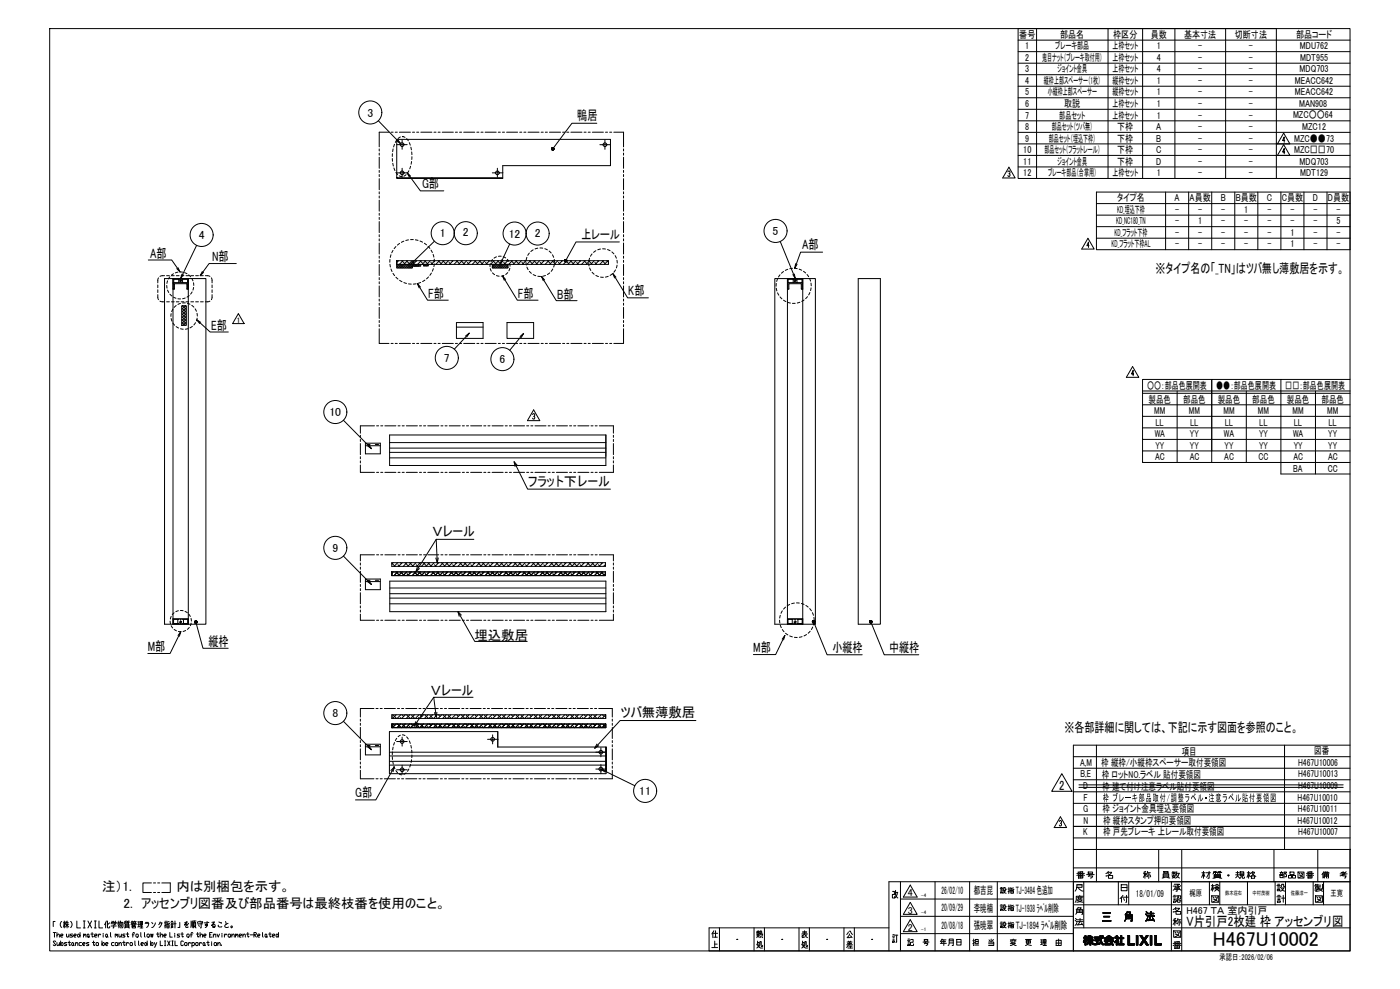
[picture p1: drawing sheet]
<svg xmlns="http://www.w3.org/2000/svg" width="841mm" height="594mm" viewBox="0 0 841 594" stroke-linecap="round" stroke-linejoin="round" font-family="sans-serif">
<!-- layer: TOS_WA -->
<g fill="none" stroke="#000" stroke-width=".6">
<path d="M30 17h781v554h-781zM612 17h155v90h-155zM623 17v90M666 17v90M686 17v90M706 17v90M736 17v90M612 24h199M612 31h199M612 38h199M612 45h199M612 59h199"/>
<path d="M612 52h199M612 66h199M612 73h199M612 80h199M612 86h199M612 93h199M612 100h199M659 115h152v35h-152zM700 115v35M714 115v35M728 115v35M742 115v35"/>
<path d="M756 115v35M767 107h44M769 115v35M783 115v35M797 115v35M659 122h152M659 129h152M659 136h152M659 143h152M686 235h125M686 236h125M707 235v43"/>
<path d="M749 235v43M769 228h-41v43M769 228h42M769 228v57h42M790 235v50M686 243h125M686 250h125M686 257h125M686 264h125M686 271h125M728 278v-50h-42v50h125M645 455h166"/>
<path d="M659 448v82M772 448v62M811 448h-166v123v-41h166h-277v41M645 461h166M645 468h166M645 476h166M645 483h166M645 489h166M645 496h166M645 510h166M645 503h166M696 510v20"/>
<path d="M710 510v61M765 510v20M792 510v20M811 510h.1M811 510v61h-385v-14h108M536 535h1v2h-1v2h1v-1M538 536v2l1 1M538 536h1M538 535l-1 2M539 536v2l-2 1M541 530v41M547 532l4 7h-8z"/>
<path d="M562 530v41M582 530v41M599 530v41M645 521h166M651 530v27M672 530v14M674 531h3v4h-3zM674 533h3M678 530v14M704 530v41M727 530v14M733 530v14"/>
<path d="M749 530v14M766 530v14M772 530v14M789 530v14M795 530v14M33 554h-1v3M37 554a2.2 2.2 0 0 0 0 3M38 554h1M39 553v4M39 556v-2l-1 3M39 557l1-2 1 2M39 555h2"/>
<path d="M40 554h1M40 554l-1 1M40 553v4M42 554a2.2 2.2 0 0 1 0 3M46 553v4h2M50 557h1M50 553h1M51 553v4M53 553l2 4M55 553l-2 4M57 557h1M57 553h1"/>
<path d="M57 553v4M59 553v4h3M63 554v3M64 553l-1 2M65 553v4h1M66 554l-1 1M67 555v-1h3v1M67 556h3M67 555h2l-1 1v1M67 553l1 1M68 553v1M69 553v1"/>
<path d="M71 554h1M71 554v1M71 553v4M72 555l-1 1M72 554h2v3h-1M72 553v2M73 554l-1 3M75 554h1M75 555h2v2h-2zM75 556h2M76 557h-1M76 554v1"/>
<path d="M76 553h-1v2M77 554h1M77 557h1M77 554v1M78 553h-1l-1 2M79 555h3M79 554h1M79 555h2v1h-2zM79 557h2h-2zM79 553v1M79 556v1M80 554h.1"/>
<path d="M80 554v1M81 554h1M81 553l-1 1M81 554h.1M83 555h1M83 554h1M83 554v3M84 556l-1 1M84 557h2M84 556h2M84 554h2v2h-2zM84 555h2"/>
<path d="M85 554v3M87 555h2l-1 2M87 554h2M91 554l1 1M93 554l-1 2-1 1M95 555l1-1h1l-1 3M96 554h.1M99 554h1M99 553v4M100 555l-1 1M100 553v2l2-1M100 555h2v2h-2z"/>
<path d="M100 556h2M102 554h-2M103 554v-1l1 1M103 555h1M103 556v1M103 555v2M104 556v1M104 557h-1M104 555h2M105 553v4M108 554v3h-1M112 554l-1 2 1-1v1"/>
<path d="M113 554h-2M113 555l-1 1v1h1M115 553v4M115 554v2M116 553v4M116 553h2M116 554h1v3h-1zM116 556h1M116 555h1M117 557h-1M117 553l-1 1M117 557h1"/>
<path d="M119 554h3M119 555h3M119 556l1 1M120 553v1M121 554v3h-1M124 554v2h-1l1-1v1l-1 1M126 554h-3M127 554h2l-2 2 2-1v2h-1v-1l1 1M131 556l1 1h1M131 554l2 1M135 554l1 1M137 555h-2v2h1h1"/>
<path d="M429 559l-1 1v3M430 559v4M432 557v14M453 557v14M455 559h1M455 560v1M455 559v1h1M456 560v1v-1M456 560h2v2v-1M457 559l-1 3M459 557v14M480 557v14"/>
<path d="M482 560h3M483 559v2l-1 1M486 557v14M507 557v14M510 560l-1 1M510 559h1l1 2M513 557v14M541 550h104M541 540h104M547 542l4 7h-8zM547 552l4 8h-8zM645 557h166"/>
<path d="M645 544h166M32 560h1M33 560v3M33 566v-1l-1 1 1 2h-1M34 562l1-1 1 2M34 566l1 2 1-1M34 560v3M36 566v2M36 562h2v-1l-2 1 1 1h1M36 565v3M37 566l1 1v1l-2-1zM40 561v2l1-1"/>
<path d="M40 566l-1 1 1 1h-1M41 566h1M41 561v2M42 565v3M43 566l1 1v1h-1zM44 561l-2 1h2l-2 1M44 568h1M44 562h2v-1l-2 1 2 1M45 567l1-1 1 2M45 566v2M47 561l1 1-1 1v-1zM48 560v3"/>
<path d="M49 566l-2 1 1 1h1M50 567h1v-1l-1 1v1h1M50 562l1-1v1M50 561v2M51 562v-1l1 1v1M53 561v1v1l-1-1zM53 566l-1 1h1v1h-1M53 562l1 1M55 561h1M55 560v2l1 1v-1M55 566h2M56 565v3h1"/>
<path d="M57 562h1v-1l-1 1 1 1M58 566l1 1v1h-1zM59 561v2M60 562v-1l-1 1M61 565v3M62 566l1 1-1 1-1-1zM62 561h.1M62 562v1M63 567h2v-1l-2 1 1 1h1M64 561l1 1-1 1-1-1zM65 562v1M66 560l1 3"/>
<path d="M68 566l-1 1v1h1M69 562l1-1v1M69 561v2M70 566l1 1-1 1h-1zM70 562v-1l1 1v1M71 561l1 2 1-1M71 567l2-1v2M71 566v2M73 561v2M74 566h1M74 565v3h1M75 561l-1 1h1l-1 1"/>
<path d="M76 561h1M76 566v2M77 560v2v1v-1M77 567v-1l-1 1M78 566l2 1-1 1h-1zM79 562h2M81 561v-1l-1 1v2M81 565v3M82 561l1 1v1l-1-1zM83 565l1 3M85 560v3M85 567h1v-1l-1 1v1h1"/>
<path d="M87 560v3M87 566l1 1v1h-1zM88 565v3M89 561l1 1-1 1-1-1zM90 561l1 2v-2l1 2v-2M90 565v3M91 566l1 1v1l-2-1zM93 566v2M94 561h2M94 566l-1 3M95 560v2v1l1-1M96 562l1-1 1 2"/>
<path d="M96 565v3h2M96 560v3M98 562h2v-1l-2 1 2 1M99 565h1M99 568h1M99 565v3M101 565l1 3M102 560v3h1M102 565l-1 3M103 565h1M103 568h1M104 565v3"/>
<path d="M105 561h.1M105 562v1M105 565v3h2M108 561l-2 1h2l-2 1M109 561h1M109 560v2l1 1v-1M110 566v-1l-1 1v2h1M111 566l1 1v1h-1zM113 561l1 1-1 1-1-1zM113 566v2M114 562h2M115 567l-1-1-1 1"/>
<path d="M115 567l1-1 1 1-1 1h-1M115 566v3M116 561v-1l-1 1v2M118 566l1 1v1h-1zM118 561h1M119 560v2v1v-1M120 566v2M120 562l1-1 1 2M120 560v3M121 567l-1-1v1M122 566l1 1v1h-1zM122 562h2v-1l-2 1 2 1"/>
<path d="M123 568h.1M124 566h2M125 565v3h1M126 562h1M127 566h.1M127 567v1M127 560h-1v3h1M128 562l1-1 1 2M128 561v2M129 566l1 1v1h-1zM130 561l1 2 1-2M131 567l1-1v2"/>
<path d="M131 566v2M133 568h.1M133 561h.1M133 562v1M135 561v2M136 562v-1l-1 1M137 561l2 1-1 1-1-1zM139 562l1-1 1 2M139 561v2M141 562l1-1v1M141 561v2M142 562l1-1v1v1"/>
<path d="M144 562h1v-1l-1 1 1 1M146 562l1-1v2M146 561v2M148 561h2M149 560v2v1l1-1M150 562h2M153 562h1v-2h-1v3M153 562l1 1M155 562h1v-1l-1 1 1 1M158 560v3M160 561v1v1l-1-1zM160 562l1 1"/>
<path d="M161 561h2M162 560v2l1 1v-1M164 562h1v-1l-1 1 1 1M166 561l1 1v1l-1-1zM167 560v3M428 569h3M428 560v1M429 561h2M429 563h2M429 567h2M429 565v4M443 564h.1"/>
<path d="M455 561h1M455 567l1 2h2M455 566h1l-1 3M455 565v3M455 562v1M455 561v1M456 562v1M456 562h-1M457 560v1M457 562v1M458 562v1M458 568h-1v-2l-1 3"/>
<path d="M470 564h.1M482 562v1M482 561h3M482 567l1 2h2M482 566h1l-1 3M482 565v3M483 561l2 2M484 563h-2M485 562h-1M485 568h-1v-2l-1 3M497 564h.1M509 568h3"/>
<path d="M509 566h3M509 567h3M509 569h3M510 568l-1 1M510 565v1M510 568h2M510 561l-1 2h2M510 566v2M511 568v1M511 562l1 1M511 565v1M524 564h.1"/>
<path d="M536 562h1M536 565h1v1h-1zM536 564h1M536 563h1M536 561h1M537 562h2M539 562v4h-1M541 561h104M651 563v1M651 565v1M651 564v2M652 563v2"/>
<path d="M652 562v1h1v1h-1l1 1v1l-1-1v3v-3l-1 1 1-2h-1v-1h1zM652 562v6M653 563v1M653 564v1M653 563v2M653 566v1M654 562v1l1-1v1h2v1h-2h2v1h-1l1 3-2-2v2v-2l-2 2 1-3h-1v-1h2h-2zM654 562v2M654 564v1M654 566v1M654 564v3M654 562v1"/>
<path d="M654 563v1M654 564v2M655 563v1M655 564v2M655 562v6M656 563v1M656 564v2M656 564v3M656 564v1M656 566v1M657 563v1M657 564v1"/>
<path d="M657 566v1M657 567v1M657 563h4v-1v1h2v1h-2l2 4-2-2v-2h-4zM658 563v1M658 567v1M658 564h3v1h-2v2l2-1v1l-4 1v-1h2v-2h-1zM658 564v1M659 563v1M659 564v1M659 567v1M659 564v3M660 563v1"/>
<path d="M660 564v1M660 567h.1M660 566v1M661 563v1M661 564v1M661 566v1M661 562v3M661 562v4M661 562v5M662 563v1M662 565v2M662 562h1v1h-1z"/>
<path d="M662 562v1M662 566v1M662 566v2M663 562v1M663 563v1M663 567v1M663 563l4-1 2 1v1h-5h-1zM663 565h6v1h-4v1h2v-1h1l1 2-1-1-4 1 1-2h-2zM663 565v1M664 565v1M664 563v1M664 567v1"/>
<path d="M664 566v2M665 565v3M665 564a1.7 1.7 0 0 1 1-1 1.7 1.7 0 0 1 2 1zM665 563v1M665 565v2M665 567v1M665 564h.1M665 565v1M665 562v1M666 562v1M666 564h.1M666 565v1"/>
<path d="M666 567v1M667 562v1M667 564h.1M667 565v1M667 567v1M667 563h.1M667 566h.1M667 567h.1M667 563v1M667 566v1M668 563v1M668 565v1"/>
<path d="M668 566v1M668 566v2M668 567v1M669 563v1M669 565v1M669 567v1M670 566h.1M670 563v1M670 565v1M671 562l1 1-1 2 1 1h-1v2v-2h-1l1-2h-1zM671 562v2M671 565v3"/>
<path d="M671 564v4M671 562v6M671 563v3M672 565v1M672 563v2M672 563v1M672 567v1M673 563v1M673 567v1M673 562h1v1h1v1h-1v3h1v1h-3v-1h1v-3h-1v-1h1zM673 562v6M674 562v6"/>
<path d="M674 563v1M674 567v1M675 563v1M675 567v1M678 562h1v5h2v1h-3zM678 562v6M679 562v6M679 567v1M680 567v1M681 567v1M683 562h1v6h-1zM683 562v6"/>
<path d="M684 562v6M685 562h1l1 2 2-2h1l-2 3 2 3h-1l-2-2-1 2h-1l2-3zM685 562h.1M685 567v1M685 562v1M685 566v2M686 562v1M686 566v2M686 562v2M686 566v1M686 565v2M686 563v1"/>
<path d="M687 563v4M687 563v3M687 564v2M688 563v3M688 563v4M688 565v2M688 563v1M688 562v2M689 566v2M689 562v2M689 562v1M689 567v1"/>
<path d="M690 562h.1M690 567v1M691 562h1v6h-1zM691 562v6M692 562v6M694 562h1v5h3v1h-4zM694 562v6M695 562v6M695 567v1M696 567v1M697 567v1M698 567v1"/>
<circle cx="139" cy="557" r=".5"/>
</g>
<!-- layer: TOS_M1 -->
<g fill="#000">
<path d="M751 477v5v-3v1v-1zM753 477l1 1h-1v4v-4h-1h1zM752 479v1z"/>
<path d="M760 477l1 1h-1v-1l-1 2zM760 481h1l-1 1zM761 477h1l-1 1h1v3h-1v-3v-1zM762 481v1zM759 478l1 1zM761 478v1h1v-1zM761 479v1h1v-1zM761 480v1h1v-1zM759 479h1v2v-2v3z"/>
<path d="M764 477v4h2v-4zM763 477h3v5h-3zM764 479h1v-1h1l-1 2 1 1-1-1-1 1 1-1zM764 478v1z"/>
<path d="M755 477h3h-1v1h1v1h-2v1h2l-1 1h1v1l-1-1-2 1v-1h1h-1l1-1h-1l1-1h-1v-1h1v-1zM756 480l1 1v-1zM756 477l1 1zM755 478l1 1zM756 478l1 1zM757 478v1z"/>
</g>
<!-- layer: TOS_K4 -->
<g fill="none" stroke="#000" stroke-width=".6">
<path d="M234 79h-6v9M235 79h1M237 79h2M240 79h7M248 79h1M250 79h2M253 79h6M261 79h1M263 79h1M266 79h6M274 79h1M276 79h1"/>
<path d="M279 79h6M286 79h2M289 79h1M291 79h7M299 79h2M302 79h1M304 79h7M312 79h1M315 79h1M317 79h7M325 79h1M328 79h1"/>
<path d="M330 79h7M338 79h1M340 79h2M343 79h7M351 79h1M353 79h2M356 79h6M364 79h1M366 79h1M369 79h6v9M228 89v2M228 92v1"/>
<path d="M228 94v7M375 89v2M375 92v1M375 94v7M228 102v2M228 105v1M228 107v7M228 115v1M228 118v1M375 102v2M375 105v1M375 107v7"/>
<path d="M375 115v1M375 118v1M228 120v7M228 128v1M228 131v1M228 133v7M375 120v7M375 128v1M375 131v1M375 133v7M228 141v1M228 143v2"/>
<path d="M228 146v7M228 154v1M228 156v2M228 159v7M375 141v1M375 143v2M375 146v7M375 154v1M375 156v2M375 159v7M228 167v1M228 169v1"/>
<path d="M228 172v6M228 180v1M375 167v1M375 169v1M375 172v6M375 180v1M228 197v9h6M228 182v1M228 185v6M228 193v1M228 195v1M375 197v9h-6"/>
<path d="M375 182v1M375 185v6M375 193v1M375 195v1M235 206h1M237 206h2M240 206h7M248 206h1M250 206h2M253 206h6M261 206h1M263 206h1"/>
<path d="M266 206h6M274 206h1M276 206h1M279 206h6M286 206h2M289 206h1M291 206h7M299 206h2M302 206h1M304 206h7M312 206h1M315 206h1"/>
<path d="M317 206h7M325 206h1M328 206h1M330 206h7M338 206h1M340 206h2M343 206h7M351 206h1M353 206h2M356 206h6M364 206h1M366 206h1"/>
<path d="M225 256h-9v4M226 256h1M229 256h1M231 256h7M239 256h1M242 256h1M244 256h7M252 256h1M254 256h2M257 256h7M265 256h1M267 256h2"/>
<path d="M270 256h6M278 256h1M280 256h1M283 256h6M291 256h1M293 256h1M296 256h6M304 256h1M306 256h1M308 256h7M316 256h2M319 256h1"/>
<path d="M321 256h7M329 256h2M332 256h1M334 256h7M342 256h1M345 256h1M347 256h7M355 256h1M358 256h1M360 256h8v4M216 261v2M216 264v1"/>
<path d="M216 266v7M216 274v2M216 277v1M216 279v5h9M368 261v2M368 264v1M368 266v7M368 274v2M368 277v1M368 279v5h-8M226 284h1M229 284h1"/>
<path d="M231 284h7M239 284h1M242 284h1M244 284h7M252 284h1M254 284h2M257 284h7M265 284h1M267 284h2M270 284h6M278 284h1M280 284h1"/>
<path d="M283 284h6M291 284h1M293 284h1M296 284h6M304 284h1M306 284h1M308 284h7M316 284h2M319 284h1M321 284h7M329 284h2M332 284h1"/>
<path d="M334 284h7M342 284h1M345 284h1M347 284h7M355 284h1M358 284h1M216 338v1M225 333h-9v4M226 333h1M229 333h1M231 333h7M239 333h1"/>
<path d="M242 333h1M244 333h7M252 333h1M254 333h2M257 333h7M265 333h1M267 333h2M270 333h6M278 333h1M280 333h1M283 333h6M291 333h1"/>
<path d="M293 333h1M296 333h6M304 333h1M306 333h1M308 333h7M316 333h2M319 333h1M321 333h7M329 333h2M332 333h1M334 333h7M342 333h1"/>
<path d="M345 333h1M347 333h7M355 333h1M358 333h1M360 333h8v4M368 338v1M216 341v1M216 343v7M216 351v1M216 354v1M216 356v7M368 341v1"/>
<path d="M368 343v7M368 351v1M368 354v1M368 356v7M216 369v4h9M216 364v1M216 366v2M226 373h1M229 373h1M231 373h7M239 373h1M242 373h1"/>
<path d="M244 373h7M252 373h1M254 373h2M257 373h7M265 373h1M267 373h2M270 373h6M278 373h1M280 373h1M283 373h6M291 373h1M293 373h1"/>
<path d="M296 373h6M304 373h1M306 373h1M308 373h7M316 373h2M319 373h1M321 373h7M329 373h2M332 373h1M334 373h7M342 373h1M345 373h1"/>
<path d="M347 373h7M355 373h1M358 373h1M368 369v4h-8M368 364v1M368 366v2M216 432v1M216 434v2M216 437v7M225 426h-9v5M226 426h1M228 426h2"/>
<path d="M231 426h7M239 426h1M241 426h2M244 426h6M252 426h1M254 426h1M257 426h6M265 426h1M267 426h1M270 426h6M277 426h2M280 426h1"/>
<path d="M282 426h7M290 426h2M293 426h1M295 426h7M303 426h1M306 426h1M308 426h7M316 426h1M319 426h1M321 426h7M329 426h1M331 426h2"/>
<path d="M334 426h7M342 426h1M344 426h2M347 426h6M355 426h1M357 426h1M360 426h8v5M368 432v1M368 434v2M368 437v7M216 445v1M216 447v2"/>
<path d="M216 450v6M216 458v1M368 445v1M368 447v2M368 450v6M368 458v1M216 460v1M216 463v5h9M226 468h1M228 468h2M231 468h7M239 468h1"/>
<path d="M241 468h2M244 468h6M252 468h1M254 468h1M257 468h6M265 468h1M267 468h1M270 468h6M277 468h2M280 468h1M282 468h7M290 468h2"/>
<path d="M293 468h1M295 468h7M303 468h1M306 468h1M308 468h7M316 468h1M319 468h1M321 468h7M329 468h1M331 468h2M334 468h7M342 468h1"/>
<path d="M344 468h2M347 468h6M355 468h1M357 468h1M368 463v5h-8M368 460v1M91 530h-5v6h5M92 536h1M92 530h1M95 536h1M95 530h1M97 530h5v6h-5"/>
</g>
<!-- layer: TOS_S1 -->
<g fill="none" stroke="#000" stroke-width=".6">
<path d="M240 87h3M362 87h3M238 107h64h-64v-23h129v16h-65v7M240 104h3M297 104h3M238 159h10v2h-10zM238 159v-2v2M238 157h128v2h-128M248 159v1h5v-1M255 159h2v1h-2zM296 159h9v2h-9zM99 167h25v208h-25z"/>
<path d="M104 167h9v208h-9zM104 168h3v2h-3zM105 174v-4h7v4M105 173l-1 1M110 168h3v2h-3zM112 173l1 1M465 167h25v208h-25zM473 168h3v2h-3zM474 174v-4h7v4M474 173l-1 1M479 168h3v2h-3zM481 173l1 1"/>
<path d="M516 167h13v208h-13zM109 184h3v11h-3zM274 194h16v9h-16zM274 196h16M305 194h16v9h-16zM220 266h8v7h-8zM220 268h8M221 267h1M225 267h2M234 261h130v19h-130zM234 275h130M234 272h130"/>
<path d="M234 266h130M234 269h130M235 338h129v2h-129zM220 348h8v6h-8zM220 349h8M221 349h1M225 349h2M234 359h130M234 349h130v18h-130zM234 353h130M234 357h130M364 344h-129v2v-2v2h129"/>
<path d="M364 346v-2v2M104 372h9M104 372h3v3h-3zM110 372h3v3h-3zM234 363h130M473 375v-208h9v208M473 372h9M473 372h3v3h-3zM479 372h3v3h-3zM235 437v-2v2M235 429h129v3h-129zM235 437h129"/>
<path d="M364 437v-2v2M364 435h-129v2M220 447h8v6h-8zM220 449h8M221 448h1M225 448h2M234 460h130M234 457h130M234 454h130M234 452h130M240 445h3M295 444h2"/>
<path d="M364 449h-65v-10h-65v26h130v-16v15M240 462h3M360 462h2"/>
<circle cx="242" cy="87" r="1.1"/>
<circle cx="363" cy="87" r="1.1"/>
<circle cx="242" cy="104" r="1.1"/>
<circle cx="299" cy="104" r="1.1"/>
<circle cx="242" cy="445" r="1.1"/>
<circle cx="296" cy="444" r="1.1"/>
<circle cx="361" cy="452" r="1.1"/>
<circle cx="242" cy="462" r="1.1"/>
<circle cx="361" cy="462" r="1.1"/>
</g>
<!-- layer: TOS_K5 -->
<g fill="none" stroke="#000" stroke-width=".6">
<path d="M238 159l2 2M238 159h.1M239 157h.1M239 159l2 2M239 157l-1 1M241 159l2 2M241 159l-2 2M241 157l2 1M242 159l2 2M242 157l-4 3M243 159l2 2M244 159l-2 2"/>
<path d="M244 157l2 2M245 159l2 2M245 157l-5 4M246 159l2 2M247 159l-2 2M247 159h1l-2 2M248 157l-5 4M248 158l1 1M249 159l1 1M249 159l-1 1h1M250 159l1 1M250 157h.1"/>
<path d="M250 159l-1 1M250 157l-2 2M251 159l1 1M251 159l-1 1M252 159h.1M252 159l-1 1M252 157l2 1M252 159h1M253 157l-2 2M255 159v1M255 157l2 2M255 159l1 1"/>
<path d="M256 157l-2 2M256 159l1 1M257 159l-1 1M259 157l-4 3M259 158l1 1M261 157h.1M261 157l-2 2M263 157l2 1M264 157l-2 2M266 157l2 2M267 157l-2 2M269 157l-2 2"/>
<path d="M270 158l1 1M271 157h1M272 157l-2 2M274 157l2 1M275 157l-2 2M277 157l2 2M278 157l-3 2M280 157l-2 2M281 158l1 1M282 157h1M283 157l-2 2M285 157l2 1"/>
<path d="M286 157l-2 2M288 157l2 2M289 157l-3 2M291 157l-2 2M292 158l1 1M293 157h1M294 157l-2 2M296 159l1 2M296 159h.1M296 157l2 1M297 159l2 2M297 157l-2 2"/>
<path d="M298 159l2 2M299 159l-3 2M299 157l2 2M299 159l2 2M300 157l-4 3M301 159l2 2M301 159l-2 2M302 159l2 2M302 157l-4 4M303 158l1 1M303 159l2 2M304 159l-2 2"/>
<path d="M304 157h1M305 159l-2 2M305 157l-4 4M307 157l2 1M308 157l-2 2M310 157l2 2M311 157l-3 2M313 157l-2 2M314 158l1 1M315 157h1M316 157l-2 2M318 157l2 1"/>
<path d="M319 157l-3 2M321 157l2 2M321 157l-2 2M324 157l-2 2M325 158l1 1M326 157h1M327 157l-2 2M329 157l2 1M330 157l-3 2M332 157l2 2M332 157l-2 2M335 157l-2 2"/>
<path d="M335 158l2 1M337 157h1M338 157l-2 2M340 157l2 1M341 157l-3 2M343 157l2 2M343 157l-2 2M346 157l-2 2M346 158l2 1M348 157h.1M349 157l-2 2M351 157l2 1"/>
<path d="M352 157l-3 2M354 157l2 2M354 157l-2 2M357 157l-2 2M357 158l2 1M359 157h.1M360 157l-2 2M362 157l2 1M362 157l-2 2M365 157l1 1M365 157l-2 2M238 161h1"/>
<path d="M248 160l-1 1M296 161h.1M305 160v1M109 194l2 1M109 195h.1M109 192l3 3M109 190l3 3M109 188l3 3M109 187l3 2M109 185l3 3M109 184h1l2 2M111 184h1"/>
<path d="M111 184l-2 2M112 195h.1M112 193l-2 2M112 192l-3 2M112 190l-3 3M112 188l-3 3M112 187l-3 2M112 185l-3 3M235 338l2 2M236 338l-1 1M239 338l-2 2M239 339l1 1"/>
<path d="M241 338v1M242 338l-3 2M243 338l2 2M244 338l-2 2M246 338l2 2M247 338l-2 2M250 338l-2 2M250 339l1 1M252 338v1M253 338l-3 2M254 338l2 2M255 338l-2 2"/>
<path d="M257 338l2 2M258 338l-2 2M261 338l-2 2M261 339l1 1M262 338l1 1M264 338l-3 2M265 338l2 2M266 338l-2 2M268 338l2 2M269 338l-2 2M272 338l-2 2M272 339l1 1"/>
<path d="M273 338l1 1M275 338l-3 2M276 338l2 2M277 338l-2 2M279 338l2 2M280 338l-2 2M283 338l-3 2M283 339l1 1M284 338l1 1M285 338l-2 2M287 338l2 2M288 338l-2 2"/>
<path d="M290 338l2 2M291 338l-2 2M294 338l-3 2M294 339l1 1M295 338l1 1M296 338l-2 2M298 338l2 2M299 338l-2 2M301 338l2 2M302 338l-2 2M305 338l-3 2M305 339l1 1"/>
<path d="M306 338l1 1M307 338l-2 2M309 338l2 2M310 338l-2 2M312 338l2 2M313 338l-2 2M316 338l-3 2M316 339l1 1M317 338l1 1M318 338l-2 2M320 338l2 2M321 338l-2 2"/>
<path d="M323 338l2 2M324 338l-2 2M326 338l-2 2M327 339l1 1M328 338l1 1M329 338l-2 2M331 338l2 2M332 338l-2 2M334 338l2 2M335 338l-3 2M337 338l-2 2M338 339l1 1"/>
<path d="M339 338l1 1M340 338l-2 2M342 338l2 2M343 338l-2 2M345 338l2 2M346 338l-3 2M348 338l-2 2M349 339l1 1M350 338l1 1M351 338l-2 2M353 338l2 2M354 338l-2 2"/>
<path d="M356 338l2 2M357 338l-3 2M359 338l-2 2M359 339l1 1M361 338l1 1M362 338l-2 2M364 338h.1M364 339l-1 1M235 344h1M236 344h-1M238 344l2 1M239 344l-2 2"/>
<path d="M241 344l2 2M242 344l-3 2M244 344l-2 2M245 345l1 1M246 344h1M247 344l-2 2M249 344l2 1M250 344l-2 2M252 344l2 2M253 344l-3 2M255 344l-2 2M255 345l2 1"/>
<path d="M257 344h1M258 344l-2 2M260 344l2 1M261 344l-2 2M263 344l2 2M263 344l-2 2M266 344l-2 2M266 345l1 1M268 344h.1M269 344l-2 2M271 344l2 1M272 344l-3 2"/>
<path d="M273 344l3 2M274 344l-2 2M277 344l-2 2M277 345l1 1M279 344h.1M280 344l-2 2M282 344l2 1M283 344l-3 2M284 344l3 2M285 344l-2 2M288 344l-2 2M288 345l1 1"/>
<path d="M290 344h.1M291 344l-2 2M293 344l1 1M294 344l-3 2M295 344l3 2M296 344l-2 2M299 344l-2 2M299 345l1 1M301 344h.1M302 344l-2 2M304 344l1 1M305 344l-3 2"/>
<path d="M306 344l3 2M307 344l-2 2M310 344l-2 2M310 345l1 1M312 344h.1M313 344l-2 2M315 344l1 1M315 344l-2 2M317 344l2 2M318 344l-2 2M321 344l-2 2M321 345l1 1"/>
<path d="M323 344h.1M324 344l-3 2M325 344l2 1M326 344l-2 2M328 344l2 2M329 344l-2 2M332 344l-2 2M332 345l1 1M334 344h.1M335 344l-3 2M336 344l2 1M337 344l-2 2"/>
<path d="M339 344l2 2M340 344l-2 2M343 344l-2 2M343 345l1 1M345 344h.1M346 344l-3 2M347 344l2 1M348 344l-2 2M350 344l2 2M351 344l-2 2M354 344l-2 2M354 345l1 1"/>
<path d="M356 344h.1M357 344l-3 2M358 344l2 1M359 344l-2 2M361 344l2 2M362 344l-2 2M364 345l-1 1M235 432h.1M235 437h1M236 435l1 1M236 430l2 2M238 435l-2 2"/>
<path d="M238 429l-2 3M239 435l2 2M240 431l1 1M241 435l-3 2M241 429l-2 3M241 429l1 1M242 435l2 2M243 435l-2 2M243 429l-2 3M244 429l2 3M246 437h.1M246 435l-2 2"/>
<path d="M246 429l-2 3M247 435l1 1M247 430l2 2M249 435l-2 2M249 429l-2 3M250 435l2 2M251 431l1 1M252 435l-3 2M252 429l-3 3M252 429l1 1M254 435l-2 2M254 429l-2 3"/>
<path d="M255 429l2 3M257 437h.1M257 435l-2 2-2-2M257 429l-2 3M258 435l1 1M258 430l2 2M260 435l-2 2M260 429l-2 3M261 435l2 2M262 431l1 1M263 435l-3 2M263 429l-3 3"/>
<path d="M263 429l1 1M264 435l2 2M265 435l-2 2M265 429l-2 3M266 429l2 3M268 437h.1M268 435l-2 2M268 429l-2 3M269 435l1 1M269 430l2 2M271 435l-2 2M271 429l-2 3"/>
<path d="M272 435l2 2M273 431l1 1M274 435l-3 2M274 429l-3 3M274 429l1 1M275 435l2 2M276 435l-2 2M276 429l-2 3M277 429l2 3M279 437h.1M279 435l-2 2M279 429l-2 3"/>
<path d="M280 435l1 1M280 430l2 2M282 435l-2 2M282 429l-2 3M283 435l2 2M284 431l1 1M284 435l-2 2M285 429l-3 3M285 429l1 1M286 435l2 2M287 435l-2 2M287 429l-2 3"/>
<path d="M288 429l2 3M290 437h.1M290 435l-2 2M290 429l-2 3M291 435l1 1M291 430l2 2M293 435l-3 2M293 429l-2 3M294 435l2 2M295 431l1 1M295 435l-2 2M295 429l-2 3"/>
<path d="M296 429l1 1M297 435l1 2M298 435l-2 2M298 429l-2 3M299 429l2 3M301 437h.1M301 435l-2 2M301 429l-2 3M302 435l1 1M302 430l2 2M304 435l-3 2M304 429l-3 3"/>
<path d="M304 435l3 2 2-2M306 431l1 1M306 435l-2 2M306 429l-2 3M307 429l1 1M307 435l2 2M309 429l-2 3M310 429l2 3M312 437h.1M312 435l-2 2M312 429l-2 3M313 435l1 1"/>
<path d="M313 430l2 2M315 435l-3 2M315 429l-3 3M315 435l3 2M317 431l1 1M317 435l-2 2M317 429l-2 3M318 429l1 1M318 435l2 2M320 435l-2 2M320 429l-2 3M321 429l2 3"/>
<path d="M323 437h.1M323 435l-2 2M323 429l-2 3M324 435l1 1M324 430l2 2M326 435l-3 2M326 429l-3 3M326 435l3 2M328 431l1 1M328 435l-2 2M328 429l-2 3M329 429l1 1"/>
<path d="M329 435l2 2M331 435l-2 2M331 429l-2 3M332 429l2 3M333 437h1M334 435l-2 2M334 429l-2 3M335 435l1 1M335 430l2 2M336 435l-2 2M337 429l-3 3M337 435l3 2"/>
<path d="M339 431v1M339 435l-2 2M339 429l-2 3M340 429l1 1M340 435l2 2M342 435l-2 2M342 429l-2 3M343 429l2 3M344 437h1M345 435l-3 2M345 429l-2 3M346 435v1"/>
<path d="M346 430l2 2M347 435l-2 2M347 429l-2 3M348 435l2 2M350 431v1M350 435l-2 2M350 429l-2 3M351 429l1 1M351 435l2 2M353 435l-2 2M353 429l-2 3M354 429l2 3"/>
<path d="M355 437h1M356 435l-3 2M356 429l-3 3M356 435l1 1M357 430l2 2M358 435l-2 2M358 429l-2 3M359 435l2 2M361 431v1M361 435l-2 2M361 429l-2 3M362 429l1 1"/>
<path d="M362 435l2 2M364 435l-2 2M364 429l-2 3"/>
</g>
<!-- layer: TOS_K2 -->
<g fill="none" stroke="#000" stroke-width=".6">
<path d="M236 95v2M236 92v2M236 98v2M236 89v2M237 87l-1 1M238 84l-1 2M241 82l-2 1M242 82l1 1M242 82h.1M244 83l1 2M246 86v1M247 100l-1 1"/>
<path d="M247 88v2M247 97v2M247 91v2M247 94v2M237 101v1M238 104l1 1M240 106h1M244 105l-1 1M246 103l-1 1M234 156v2M234 159l1 1M235 153l-1 2"/>
<path d="M236 150l-1 2M238 148l-1 1M240 146l-1 1M243 145l-2 1M245 144h-1M248 144h-1M250 144h1M252 145h2M255 146l1 1M257 148l1 1M259 150l1 2M260 153l1 1"/>
<path d="M261 156v1M261 159v1M295 158l-1 2M296 156l-1 1M298 154l-1 1M301 154h-2M302 154l2 1M305 156l1 1M306 158v2M316 157v2M317 155l-1 1M318 152l-1 1"/>
<path d="M320 150l-1 1M323 149l-2 1M324 149h2M327 149l2 1M330 151l1 1M332 153l1 2M333 156v1M333 159v1M354 158v2M354 155v2M356 153l-1 1M358 151l-1 1"/>
<path d="M361 150h-2M362 149l2 1M365 150l2 1M368 151l1 2M370 154v1M371 156v2M371 159l-1 2M95 177v3M95 171v2M95 174v2M95 167v3M99 166h-3"/>
<path d="M100 166h2M100 171v2M101 169l-1 1M101 174v2M102 166l-1 2M102 177l1 1M103 166h2M104 170v3M104 168h.1M104 170h.1M104 164l-1 1M104 178l2 1"/>
<path d="M106 166h2M107 163l-2 1M107 179l1 1M107 168h3M107 170h3M108 169h.1M108 163h2M108 168l1 1M108 168h1M108 168h.1M109 166h1M109 169h.1"/>
<path d="M111 164h1M111 179h-1M112 166h1M113 168h.1M113 170h.1M113 170v3M113 165l1 1M114 178h-2M115 166h1M115 167l1 2M115 175l-1 2M116 170v1"/>
<path d="M116 173v1M118 166h1M120 166h2M123 166h3M127 167v3M127 177v3M127 171v2M127 174v2M235 162l1 1M236 164l1 2M238 167l1 1M240 168l1 1"/>
<path d="M243 170h1M245 171h2M250 170l-2 1M253 170h-2M255 168l-1 1M257 166l-1 2M259 164l-1 1M260 161v2M295 161v2M296 164l1 1M298 166h2M303 165l-2 1"/>
<path d="M305 164l-1 1M306 161v2M317 160v2M318 163l1 1M320 165l2 1M323 166h2M328 165l-2 1M330 164l-1 1M332 162l-1 1M354 161l1 1M356 164l1 1M358 165l2 1"/>
<path d="M361 166l1 1M365 166h-1M368 164l-1 1M370 162l-1 2M466 170v2M466 173l1 2M467 168v1M467 176l1 1M469 165l-1 1M469 178l1 2M471 163l-2 1M473 170v3"/>
<path d="M473 168h.1M473 170h.1M473 162h-1M476 161h-2M476 168h3M476 170h3M477 169h1M477 161h2M478 168v1M478 169h.1M478 168h.1M480 162h2"/>
<path d="M482 168h.1M482 170h.1M482 170v3M483 163l1 1M485 165l1 1M485 178l-1 1M486 167l1 2M487 176l-1 1M487 170v2M487 173v2M96 181h3M100 181h2"/>
<path d="M103 188v2M103 191v2M103 181h2M104 186l-1 1M104 194l1 1M106 184l-1 1M106 196l1 1M106 181h2M108 182l-1 1M108 197l2 1M109 181h1M111 182h-1"/>
<path d="M112 181h1M113 182l1 1M113 197l-2 1M115 181h1M115 183l1 2M116 196l-2 1M117 186l1 1M117 194l-1 1M118 181h1M118 188l1 2M118 191v2M120 181h2"/>
<path d="M126 181h-3M471 180l1 1M473 182h2M478 182h-2M481 182h-2M483 180l-1 1M102 373v2M103 370l-1 2M103 376l1 1M104 372h.1M104 375h.1M105 368l-2 1"/>
<path d="M105 378l1 1M107 372h.1M107 375h.1M107 367h-1M107 379h2M108 374h.1M108 372h1M108 375h1M108 367h2M109 373v1M109 374h.1M110 372h.1"/>
<path d="M110 375h.1M111 367l2 1M112 379h-2M113 372h.1M113 375h.1M113 369l1 1M114 377l-1 1M115 371v2M115 374l-1 2M468 373v1M469 370l-1 1M469 375v2"/>
<path d="M470 367l-1 1M470 378l1 1M472 365l-1 1M473 372h.1M473 375h.1M474 363l-1 1M476 372h1M476 375h1M477 374h.1M477 374h1M477 362l-1 1M477 372h1"/>
<path d="M477 375h1M478 373v1M478 374h.1M478 373h.1M478 362h2M479 372h.1M479 375h.1M481 363h2M482 372h.1M482 375h.1M484 364l1 1M486 366l1 1"/>
<path d="M487 379l-1 1M488 368l1 2M488 377l-1 1M489 371v2M489 374v1M472 380l1 1M474 382l2 1M477 383h2M482 382l-2 1M484 381l-1 1M236 455v1M236 452v1"/>
<path d="M236 457v2M236 449v1M237 446l-1 2M238 443l-1 2M241 442l-2 1M242 441l1 1M244 443l1 1M246 445v2M247 459l-1 2M247 448v1M247 456v2M247 451v1"/>
<path d="M247 453v2M237 460v2M238 463l1 1M240 465h1M244 464l-1 1M246 462l-1 1"/>
<circle cx="109" cy="169" r=".2"/>
<circle cx="478" cy="169" r=".2"/>
<circle cx="109" cy="374" r=".2"/>
<circle cx="478" cy="374" r=".2"/>
</g>
<!-- layer: TOS_K3 -->
<g fill="none" stroke="#000" stroke-width=".6">
<path d="M238 87h2M242 84v2M242 87h.1M242 88v2M243 87h2M360 87h2M363 84v2M363 87h.1M363 88v2M365 87h2M238 104h2M242 101v2"/>
<path d="M242 104h.1M242 104v3M243 104h2M296 104h1M299 101v2M299 104h.1M299 104v3M300 104h2M238 445h2M242 443v2M242 445v1M242 446v2"/>
<path d="M242 460v2M243 445h2M293 444h2M296 441v2M296 444h.1M296 445v2M297 444h2M358 452h2M361 449v2M361 452h.1M361 453v2M361 459v2"/>
<path d="M362 452h2M238 462h2M242 462v1M242 463v2M243 462h2M358 462h2M361 462h.1M361 463v2M362 462h2"/>
</g>
<!-- layer: 0 -->
<g fill="none" stroke="#000" stroke-width=".6">
<path d="M227 73l14 13M359 74h-15l-12 15M239 84l2 2-3-1M245 104l8 11h14M247 106l-2-2 1 2M89 156h14l5 7M118 147l-9 20M142 158h-16l-6 8M248 157l-1 2 2-2M261 145l-14 14M301 156l-1 3 2-3M306 147l-6 12"/>
<path d="M372 145h-26l-6 12M469 145l9 22M478 158l-1 3 2-2M494 151h-13l-4 10M107 161l1 2-2-2M109 165v2l1-2M122 163l-2 3 2-2M251 170l6 10h12M253 172l-2-2 1 3M302 166l9 14h12M304 168l-2-2 1 2M325 166l9 15h13"/>
<path d="M327 168l-2-2 1 3M368 164l9 15h13M370 166l-2-2 1 3M477 165l1 2-2-2M118 192l8 7h11M121 194l-3-2 2 2M280 202l2-2-2 2M282 200l-9 10M312 202l3-2-2 3M315 200l-9 10M206 252l17 18M222 267l1 3-2-2"/>
<path d="M309 277l8 17h50M311 280l-2-3v3M206 334l17 17M262 324l-12 19M263 335v3l-1-3M285 324h-23l1 14M222 349l1 2-2-2M251 341l-1 2 2-1M109 379l-7 14h-13M118 374l4 15h15M275 367l10 18h32M277 369l-2-2 1 3"/>
<path d="M489 373l8 20h21M523 373l8 20h21M107 382l2-3-1 3M470 384l2-2-1 2M472 382l-6 11h-13M261 419l-12 17M284 419h-23l1 12M206 433l17 17M250 434l-1 2 2-2M262 428v3l-1-3M418 433h-45l-16 16M222 448l1 2-2-1"/>
<path d="M359 447l-2 2 3-1M235 463l2-2-1 3M237 461l-11 19h-12M361 462l20 10M364 463l-3-1 2 2"/>
</g>
<!-- layer: TOS_M1 -->
<g fill="#000" stroke="#000" stroke-width=".6">
<path d="M488 373h1zM489 373v1z"/>
<path d="M331 89h1zM331 89h1zM331 90l1-1z"/>
<path d="M331 90l1-1zM331 90l1-1zM332 90v-1z"/>
<path d="M331 89h1zM331 89h1z"/>
<path d="M332 89v1zM332 89v1zM332 89v1z"/>
<path d="M332 89v1zM332 89v1zM332 89v1z"/>
<path d="M332 89v1zM332 89l1 1zM332 89l1 1z"/>
<path d="M332 89l1 1zM332 89l1 1zM332 89l1 1z"/>
<path d="M332 89h1zM332 89h1z"/>
<path d="M332 89h1zM332 89h1zM332 89h1z"/>
<path d="M339 157h1zM339 157h1zM339 157h1z"/>
<path d="M339 156l1 1zM339 156l1 1zM339 156l1 1z"/>
<path d="M339 157h1zM339 157h1zM340 157h-1z"/>
<path d="M339 156l1 1zM339 156l1 1zM339 156l1 1z"/>
<path d="M340 156v1zM340 156v1zM339 156l1 1z"/>
<path d="M340 156v1zM340 156v1zM340 156v1z"/>
<path d="M340 157v-1zM340 156v1zM340 156v1z"/>
<path d="M340 157v-1zM340 157v-1zM340 157v-1z"/>
<path d="M117 373l1 1zM117 374h1zM117 374h1z"/>
<path d="M117 374h1zM117 374h1zM117 374h1z"/>
<path d="M117 373l1 1zM117 373l1 1zM117 373l1 1z"/>
<path d="M118 374h-1zM118 374h-1zM118 374h-1z"/>
<path d="M117 373l1 1zM117 373l1 1zM117 373l1 1z"/>
<path d="M118 373v1zM118 373v1zM117 373l1 1z"/>
<path d="M118 373v1zM118 373v1zM118 373v1z"/>
<path d="M118 374v-1zM118 374v-1zM118 373v1z"/>
<path d="M488 373h1zM488 374l1-1zM488 374l1-1z"/>
<path d="M488 374l1-1zM488 374l1-1zM488 374l1-1z"/>
<path d="M488 373h1zM488 373h1zM488 373h1z"/>
<path d="M489 373l-1 1zM489 373l-1 1zM489 373v1z"/>
<path d="M488 373h1zM488 373h1zM488 373h1z"/>
<path d="M489 373v1zM489 373v1zM489 373v1z"/>
<path d="M489 373v1zM489 373v1zM489 373v1z"/>
<path d="M489 373v1zM489 373v1zM489 373v1z"/>
<path d="M522 373h1zM522 374l1-1zM522 374l1-1z"/>
<path d="M522 374l1-1zM523 374v-1zM523 374v-1z"/>
<path d="M522 373h1zM522 373h1z"/>
<path d="M523 373v1zM523 373v1zM523 373v1z"/>
<path d="M523 373v1zM523 373v1zM523 373v1z"/>
<path d="M523 373v1zM523 373v1zM523 373l1 1z"/>
<path d="M523 373l1 1zM523 373l1 1zM523 373l1 1z"/>
<path d="M523 373h1zM523 373h1zM524 373h-1z"/>
<path d="M523 373l1 1zM523 373h1zM523 373h1z"/>
</g>
<g fill="none" stroke="#000" stroke-width=".6">
<path d="M771 80l4 6h-8zM771 87l4 6h-8zM772 91h-2l1-2v3M772 84h-2l1-2v3M605 103h1l1 1h-1M606 100l4 7h-8zM606 104v2l-1-1M654 143l3 7h-7zM654 148h-1l1-3v4M680 220l4 7h-7zM681 225h-1l1-3v4M320 249l1-1v2"/>
<path d="M321 246l3 7h-7zM321 250v2l-1-1M648 471h159M648 473h159M636 493h1l1 1-1 1M637 491l4 6h-8zM637 495v1h-1"/>
<circle cx="222" cy="68" r="7"/>
<circle cx="466" cy="139" r="7"/>
<circle cx="121" cy="141" r="7"/>
<circle cx="266" cy="140" r="7"/>
<circle cx="280" cy="140" r="7"/>
<circle cx="309" cy="140" r="7"/>
<circle cx="323" cy="140" r="7"/>
<circle cx="268" cy="215" r="7"/>
<circle cx="302" cy="216" r="7"/>
<circle cx="201" cy="247" r="7"/>
<circle cx="201" cy="329" r="7"/>
<circle cx="201" cy="428" r="7"/>
<circle cx="388" cy="475" r="7"/>
</g>
<!-- layer: moji -->
<path d="M143 188l4 6h-7zM638 465l6 10h-12z" fill="none" stroke="#000" stroke-width=".6"/>
<text font-size="12.1" x="729" y="568">H467U10002</text>
<text font-size="9.7" x="661" y="555">三 角 法</text>
<g font-size="8.1">
<text x="347" y="72">鴨居</text>
<text x="254" y="113">G部</text>
<text x="349" y="144">上レール</text>
<text x="482" y="150">A部</text>
<text x="90" y="155">A部</text>
<text x="127" y="157">N部</text>
<text x="694" y="164">※タイプ名の「_TN」はツバ無し薄敷居を示す。</text>
<text x="257" y="179">F部</text>
<text x="311" y="179">F部</text>
<text x="335" y="179">B部</text>
<text x="377" y="177">K部</text>
<text x="127" y="198">E部</text>
<text x="317" y="292">フラット下レール</text>
<text x="260" y="322">Ｖレール</text>
<text x="125" y="388">縦枠</text>
<text x="285" y="384">埋込敷居</text>
<text x="89" y="391">M部</text>
<text x="453" y="392">M部</text>
<text x="500" y="392">小縦枠</text>
<text x="534" y="392">中縦枠</text>
<text x="259" y="418">Ｖレール</text>
<text x="373" y="430">ツバ無薄敷居</text>
<text x="639" y="439">※各部詳細に関しては、下記に示す図面を参照のこと。</text>
<text x="213" y="478">G部</text>
<text x="636" y="475">2</text>
<text x="61" y="535">注）1.　　　　　内は別梱包を示す。</text>
<text x="74" y="546">2. アッセンブリ図番及び部品番号は最終枝番を使用のこと。</text>
<text x="713" y="556">V片引戸2枚建 枠 アッセンブリ図</text>
</g>
<g font-size="7.9">
<text x="663" y="529">名 称</text>
<text x="721" y="529">材質・規格</text>
<text x="703" y="537">承</text>
<text x="726" y="537">検</text>
<text x="766" y="537">設</text>
<text x="789" y="537">製</text>
<text x="645" y="543">度</text>
<text x="672" y="543">付</text>
<text x="703" y="543">認</text>
<text x="766" y="543">計</text>
<text x="645" y="550">角</text>
<text x="703" y="550">名</text>
<text x="645" y="557">法</text>
<text x="703" y="557">称</text>
</g>
<g font-size="7.5">
<text x="646" y="529">番号</text>
<text x="697" y="529">員数</text>
<text x="767" y="529">部品図番</text>
<text x="793" y="529">備 考</text>
<text x="645" y="537">尺</text>
<text x="727" y="543">図</text>
<text x="789" y="543">図</text>
<text x="544" y="569">記 号</text>
<text x="564" y="569">年月日</text>
<text x="583" y="569">担 当</text>
<text x="606" y="569">変 更 理 由</text>
<text x="704" y="564">図</text>
<text x="703" y="571">番</text>
</g>
<g font-size="7.1">
<text x="221" y="70">3</text>
<text x="119" y="144">4</text>
<text x="264" y="142">1</text>
<text x="278" y="142">2</text>
<text x="306" y="143">12</text>
<text x="321" y="142">2</text>
<text x="464" y="141">5</text>
<text x="267" y="217">7</text>
<text x="300" y="218">6</text>
<text x="198" y="250">10</text>
<text x="200" y="332">9</text>
<text x="200" y="431">8</text>
<text x="384" y="478">11</text>
<text x="600" y="548">設指</text>
</g>
<g font-size="6.6">
<text x="600" y="538">設指</text>
<text x="600" y="558">設指</text>
</g>
<g font-size="6.4">
<text x="566" y="537">26/02/10</text>
<text x="585" y="537">都吉昆</text>
<text x="610" y="537">TJ-3484 色追加</text>
<text x="566" y="547">20/09/29</text>
<text x="585" y="548">李暁楠</text>
<text x="610" y="548">TJ-1938 ﾗﾍﾞﾙ削除</text>
<text x="566" y="558">20/08/18</text>
<text x="585" y="558">張暁翠</text>
<text x="610" y="558">TJ-1894 ﾗﾍﾞﾙ削除</text>
</g>
<g font-size="6">
<text x="612" y="23">番号</text>
<text x="637" y="23">部品名</text>
<text x="669" y="23">枠区分</text>
<text x="691" y="23">員数</text>
<text x="711" y="23">基本寸法</text>
<text x="742" y="23">切断寸法</text>
<text x="779" y="23">部品コード</text>
<text x="616" y="30">1</text>
<text x="634" y="30">ブレーキ部品</text>
<text x="668" y="30">上枠セット</text>
<text x="695" y="30">1</text>
<text x="720" y="30">-</text>
<text x="750" y="30">-</text>
<text x="781" y="30">MDU762</text>
<text x="616" y="37">2</text>
<text x="626" y="37">鬼目ナット（ブレーキ取付用）</text>
<text x="668" y="37">上枠セット</text>
<text x="695" y="37">4</text>
<text x="720" y="37">-</text>
<text x="750" y="37">-</text>
<text x="781" y="37">MDT955</text>
<text x="616" y="43">3</text>
<text x="635" y="43">ジョイント金具</text>
<text x="668" y="43">上枠セット</text>
<text x="695" y="43">4</text>
<text x="720" y="43">-</text>
<text x="750" y="43">-</text>
<text x="781" y="43">MDQ703</text>
<text x="616" y="50">4</text>
<text x="627" y="50">縦枠上部スペーサー（1枚）</text>
<text x="668" y="50">縦枠セット</text>
<text x="695" y="50">1</text>
<text x="720" y="50">-</text>
<text x="750" y="50">-</text>
<text x="778" y="50">MEACC642</text>
<text x="616" y="57">5</text>
<text x="629" y="57">小縦枠上部スペーサー</text>
<text x="668" y="57">縦枠セット</text>
<text x="695" y="57">1</text>
<text x="720" y="57">-</text>
<text x="750" y="57">-</text>
<text x="778" y="57">MEACC642</text>
<text x="616" y="64">6</text>
<text x="639" y="64">取説</text>
<text x="668" y="64">上枠セット</text>
<text x="695" y="64">1</text>
<text x="720" y="64">-</text>
<text x="750" y="64">-</text>
<text x="780" y="64">MAN908</text>
<text x="616" y="71">7</text>
<text x="636" y="71">部品セット</text>
<text x="668" y="71">上枠セット</text>
<text x="695" y="71">1</text>
<text x="720" y="71">-</text>
<text x="750" y="71">-</text>
<text x="777" y="71">MZC○○64</text>
<text x="616" y="78">8</text>
<text x="632" y="78">部品セット（ツバ無）</text>
<text x="671" y="78">下枠</text>
<text x="695" y="78">A</text>
<text x="720" y="78">-</text>
<text x="750" y="78">-</text>
<text x="782" y="78">MZC12</text>
<text x="616" y="85">9</text>
<text x="630" y="85">部品セット（埋込下枠）</text>
<text x="671" y="85">下枠</text>
<text x="695" y="85">B</text>
<text x="720" y="85">-</text>
<text x="750" y="85">-</text>
<text x="777" y="85">MZC●●73</text>
<text x="615" y="92">10</text>
<text x="627" y="92">部品セット（フラットレール）</text>
<text x="671" y="92">下枠</text>
<text x="694" y="92">C</text>
<text x="720" y="92">-</text>
<text x="750" y="92">-</text>
<text x="777" y="92">MZC□□70</text>
<text x="615" y="99">11</text>
<text x="635" y="99">ジョイント金具</text>
<text x="671" y="99">下枠</text>
<text x="695" y="99">D</text>
<text x="720" y="99">-</text>
<text x="750" y="99">-</text>
<text x="781" y="99">MDQ703</text>
<text x="615" y="106">12</text>
<text x="630" y="106">ブレーキ部品（合掌用）</text>
<text x="668" y="106">上枠セット</text>
<text x="695" y="106">1</text>
<text x="720" y="106">-</text>
<text x="750" y="106">-</text>
<text x="781" y="106">MDT129</text>
<text x="671" y="121">タイプ名</text>
<text x="706" y="121">A</text>
<text x="715" y="121">A員数</text>
<text x="733" y="121">B</text>
<text x="742" y="121">B員数</text>
<text x="761" y="121">C</text>
<text x="770" y="121">C員数</text>
<text x="789" y="121">D</text>
<text x="798" y="121">D員数</text>
<text x="671" y="128">KD_埋込下枠</text>
<text x="706" y="128">-</text>
<text x="720" y="128">-</text>
<text x="734" y="128">-</text>
<text x="747" y="128">1</text>
<text x="761" y="128">-</text>
<text x="775" y="128">-</text>
<text x="789" y="128">-</text>
<text x="803" y="128">-</text>
<text x="671" y="135">KD_NC180_TN</text>
<text x="706" y="135">-</text>
<text x="720" y="135">1</text>
<text x="734" y="135">-</text>
<text x="747" y="135">-</text>
<text x="761" y="135">-</text>
<text x="775" y="135">-</text>
<text x="789" y="135">-</text>
<text x="803" y="135">5</text>
<text x="670" y="142">KD_フラット下枠</text>
<text x="706" y="142">-</text>
<text x="720" y="142">-</text>
<text x="734" y="142">-</text>
<text x="747" y="142">-</text>
<text x="761" y="142">-</text>
<text x="775" y="142">1</text>
<text x="789" y="142">-</text>
<text x="803" y="142">-</text>
<text x="668" y="149">KD_フラット下枠AL</text>
<text x="706" y="149">-</text>
<text x="720" y="149">-</text>
<text x="734" y="149">-</text>
<text x="747" y="149">-</text>
<text x="761" y="149">-</text>
<text x="775" y="149">1</text>
<text x="789" y="149">-</text>
<text x="803" y="149">-</text>
<text x="689" y="233">○○：部品色展開表</text>
<text x="731" y="233">●●：部品色展開表</text>
<text x="772" y="233">□□：部品色展開表</text>
<text x="690" y="242">製品色</text>
<text x="711" y="242">部品色</text>
<text x="732" y="242">製品色</text>
<text x="752" y="242">部品色</text>
<text x="773" y="242">製品色</text>
<text x="794" y="242">部品色</text>
<text x="693" y="249">MM</text>
<text x="714" y="249">MM</text>
<text x="735" y="249">MM</text>
<text x="756" y="249">MM</text>
<text x="776" y="249">MM</text>
<text x="797" y="249">MM</text>
<text x="694" y="256">LL</text>
<text x="715" y="256">LL</text>
<text x="736" y="256">LL</text>
<text x="756" y="256">LL</text>
<text x="777" y="256">LL</text>
<text x="798" y="256">LL</text>
<text x="694" y="263">WA</text>
<text x="715" y="263">YY</text>
<text x="735" y="263">WA</text>
<text x="756" y="263">YY</text>
<text x="777" y="263">WA</text>
<text x="798" y="263">YY</text>
<text x="694" y="269">YY</text>
<text x="715" y="269">YY</text>
<text x="736" y="269">YY</text>
<text x="756" y="269">YY</text>
<text x="777" y="269">YY</text>
<text x="798" y="269">YY</text>
<text x="694" y="276">AC</text>
<text x="715" y="276">AC</text>
<text x="735" y="276">AC</text>
<text x="756" y="276">CC</text>
<text x="777" y="276">AC</text>
<text x="798" y="276">AC</text>
<text x="777" y="283">BA</text>
<text x="798" y="283">CC</text>
<text x="710" y="453">項目</text>
<text x="789" y="453">図番</text>
<text x="649" y="460">A,M</text>
<text x="662" y="460">枠 縦枠/小縦枠スペーサー取付要領図</text>
<text x="780" y="460">H467U10006</text>
<text x="649" y="467">B,E</text>
<text x="662" y="467">枠 ロットNO.ラベル 貼付要領図</text>
<text x="780" y="467">H467U10013</text>
<text x="651" y="474">D</text>
<text x="662" y="474">枠 建て付け注意ラベル貼付要領図</text>
<text x="780" y="474">H467U10009</text>
<text x="651" y="481">F</text>
<text x="662" y="481">枠 ブレーキ部品取付/調整ラベル・注意ラベル貼付要領図</text>
<text x="780" y="481">H467U10010</text>
<text x="651" y="488">G</text>
<text x="662" y="488">枠 ジョイント金具埋込要領図</text>
<text x="780" y="488">H467U10011</text>
<text x="651" y="495">N</text>
<text x="663" y="495">枠 縦枠スタンプ押印要領図</text>
<text x="780" y="495">H467U10012</text>
<text x="651" y="502">K</text>
<text x="663" y="502">枠 戸先ブレーキ 上レール取付要領図</text>
<text x="780" y="502">H467U10007</text>
<text x="545" y="539">4</text>
<text x="682" y="539">18/01/09</text>
<text x="545" y="549">3</text>
<text x="713" y="549">H467 ＴＡ 室内引戸</text>
<text x="545" y="559">2</text>
</g>
<g font-size="5">
<text x="715" y="538">梶原</text>
<text x="799" y="538">王寛</text>
<text x="733" y="576">承認日：2026/02/06</text>
</g>
<text font-size="4.8" x="142" y="194">1</text>
<g font-size="3.4">
<text x="736" y="538">鈴木荘右</text>
<text x="752" y="538">中村茂樹</text>
<text x="775" y="538">佐藤淳一</text>
</g>
<g font-size="3">
<text x="553" y="539">-4</text>
<text x="553" y="549">-4</text>
<text x="553" y="559">-1</text>
</g>
</svg>
